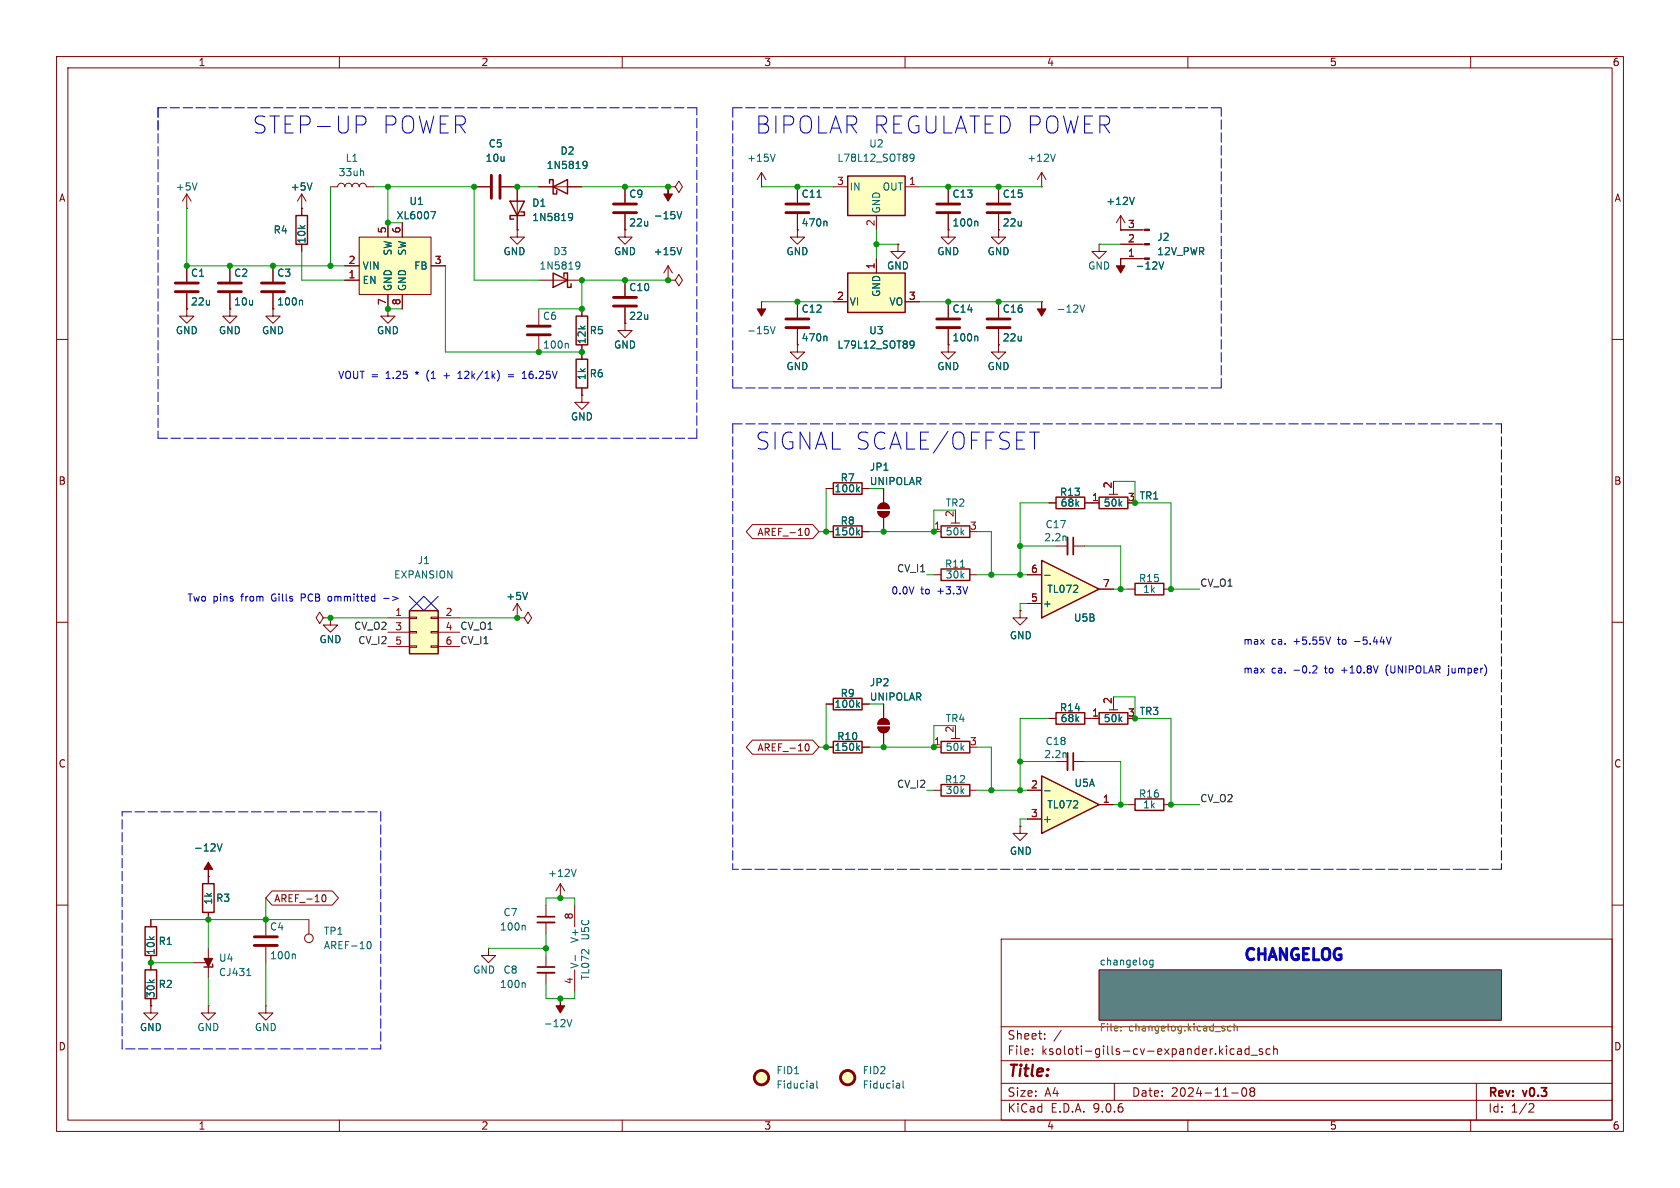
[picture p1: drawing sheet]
<svg xmlns="http://www.w3.org/2000/svg" width="297mm" height="210mm" viewBox="0 0 297 210" stroke-linecap="round" stroke-linejoin="round" font-family="sans-serif">
<g fill="none" stroke="#840000" stroke-width=".18">
<path d="M10 10h277v190h-277zM12 12h273v186h-273zM60 10v2M110 10v2M160 10v2M210 10v2M260 10v2M10 60h2M285 60h2M146 94h1.3M152.4 94h1.3M165.1 94h1.3"/>
<path d="M168.1 92.5h1.6M168.9 91.4v1.1M10 110h2M199.4 104.1h1.3M205.7 104.1h1.3M285 110h2M146 124.5h1.3M152.4 124.5h1.3M165.1 139.7h1.3M171.4 139.7h1.3M185.4 127h1.3M186.7 134.6h2"/>
<path d="M189.7 134.6h2.1M191.8 127h1.2M36.8 154.9h.1M36.8 154.9v1.3M99.1 158.8h.1M99.1 156.2l-.8 1.3M99.1 156.2l.7 1.3M99.1 156.2v2.6M10 160h2M26.7 177.8v1.3h1.2l-1.2 1.2-1.3-1.2h1.3M26.7 177.8h.1M26.7 162.6v1.2"/>
<path d="M26.7 168.9v2.6M26.7 176.5v1.3M34.3 170.2h2.5M36.8 177.8v1.3h1.3l-1.3 1.2-1.2-1.2h1.2M36.8 177.8h.1M36.8 167.6v5.1M36.8 161.3v1.3M47 177.8v1.3h1.3l-1.3 1.2-1.3-1.2h1.3M47 177.8h.1M47 162.6v2.8M47 167.4v2.8M96.5 160v2.1"/>
<path d="M96.5 163.1v2M96.5 168.9v2M96.5 172v2M101.6 160v3.8M101.6 171.5v3.8M177 166h108v32h-108zM194.3 171.5h71.1v8.8h-71.1zM285 160h2M60 198v2M110 198v2M160 198v2M177 194.5h108"/>
<path d="M177 191.5h108M177 187.5h108M177 181.5h108M182.5 186.3v.1M182.5 185.5v.1M184.7 183.6v.1M184.7 182.8v.1M187.6 182.1l-1.3 2M197 191.5v3M210 198v2M217.7 193.2h1.2M218.2 185.5l-.5-.1-.2 .3v.4l.1 .2h.6"/>
<path d="M218.8 185.5h.6l.1 .9M219.5 185.8h-.5a.29 .29 0 0 0-.3 .3 .29 .29 0 0 0 .3 .3l.5-.1M219.7 192.4l.2-.1a.81 .81 0 0 1 .6 .6 .81 .81 0 0 1-.3 .8l-.2 .1a.81 .81 0 0 1-.3-1.4zM220.8 185.5l-.4-.1-.3 .3v.4l.1 .2h.6M220.8 184.9v1.5M221.2 186.5h1.1M221.2 192.9l-.2-.2 .2-.4 .5 .1 .1 .2-.3 .3M221.2 192.9l-.2 .3v.5l.2 .1 .5-.1 .1-.2-.1-.4-.2-.2M221.2 192.9h.3M223.2 185.5l-.4-.1-.2 .2 .1 .2 .5 .2v.3h-.6M224.5 185.5l-.4-.1-.3 .3v.4l.2 .2h.5M225.2 185.5l.2-.1 .3 .1 .1 .9"/>
<path d="M225.2 184.9v1.5M260 198v2M261 191.5v6.5M270.5 195.1l.5 .1 .2 .3-1 1.1h1"/>
</g>
<path d="M194.3 171.5h71.1v8.8h-71.1z" fill="#5c8182" stroke="#5c8182" stroke-width=".18"/>
<g fill="none" stroke="#006464" stroke-width=".18">
<path d="M151.6 94.1l.3 .5M151.9 93.7l-.4 .5M151.6 124.6l.3 .4M151.9 124.2l-.4 .5M188.4 133.1l.1 .8M38.4 149.2l.4 1.2 .4-1.2M101.9 153.7l-.5 1.2M43.6 172.5h.7M52 168.6l.2 .2v.7M92.7 173.7l.2 .2v.7M92.7 163.6l.2 .1v.7M101.7 168.9v.9"/>
<path d="M203.8 169.7v1.1l-.2 .2-.3-.1M203.8 169.8l-.3-.1-.3 .3 .2 .5h.4"/>
</g>
<path d="M198.2 182.1v.1M198.2 181.5v.1M217.6 181.5l-.3-.1-.3 .2 .1 .6h.5M218.2 181.5l.2-.1 .3 .1v.7M218.2 181v1.2" fill="none" stroke="#725600" stroke-width=".18"/>
<path d="M147.3 93h5.1v2h-5.1zM166.4 93h5v2h-5zM200.7 103.1h5v2.1h-5zM147.3 123.4h5.1v2.1h-5.1zM166.4 138.7h5v2h-5zM186.7 126h5.1v2h-5.1zM35.8 156.2h2v5.1h-2zM25.7 171.5h2v5h-2zM25.7 163.8h2v5.1h-2zM37.6 170.4v.5h-1.5" fill="none" stroke="#840000" stroke-width=".25"/>
<path d="M45 165.6h4M45 167.1h4" fill="none" stroke="#840000" stroke-width=".51"/>
<path d="M189.7 133.1v3M95 170.9h3M95 162.1h3" fill="none" stroke="#840000" stroke-width=".3"/>
<path d="M188.7 133.1v3M95 172h3M95 163.1h3" fill="none" stroke="#840000" stroke-width=".33"/>
<g fill="#840000" stroke="#840000" stroke-width=".18">
<path d="M36.1 169.4h1.5l-.8 1.5z"/>
<path d="M36.8 152.4l.8 1.3h-.8v1.2v-1.2h-.7z"/>
</g>
<path d="M184.1 99.1l10.2 5-10.2 5.1z" fill="#ffffc2"/>
<path d="M90.2 35.6h2.5l-1.3 2.5zM92.1 37.5h.6v.6h-2.5v.6h.6M184.1 99.1l10.2 5-10.2 5.1zM166.4 100.6h5v2h-5z" fill="none" stroke="#840000" stroke-width=".25"/>
<g fill="none" stroke="#840000" stroke-width=".18">
<path d="M91.4 33v7.6M118.1 49.5h1.3l.6-1 .6 1-.6 1-.6-1M118.1 49.5h.1M165.1 101.6h1.3M171.4 101.6h1.3M181.6 106.7h2.5M181.6 101.6h2.5M194.3 104.1h2.5M54.6 162.6v2.5M86.4 167.6v1.3h1.2l-1.2 1.3-1.3-1.3h1.3M86.4 167.6h.1M99.1 176.5h.1"/>
<circle cx="54.6" cy="165.9" r=".76"/>
</g>
<path d="M100.6 37.8l.4-.1 .2 .1a.84 .84 0 0 1-.3 1.2h-.3M101.2 38.3l-.2 .2h-.4M169.8 100.3h.7M184.7 101.7h.9M64.9 166.7l.3-.3a.68 .68 0 0 1 .4 .7 .68 .68 0 0 1-.4 .6l-.3-.2M100.3 180.2l.4 1.3 .4-1.3" fill="none" stroke="#006464" stroke-width=".18"/>
<path d="M99.1 176.5v1.3h.7l-.7 1.3-.8-1.3h.8z" fill="#840000" stroke="#840000" stroke-width=".18"/>
<path d="M184.1 137.2l10.2 5-10.2 5.1z" fill="#ffffc2"/>
<path d="M97.2 32.4v-.6h.6v2.5h.6v-.6M97.8 33l2.5-1.2v2.5zM97.8 48.3l2.5 1.2-2.5 1.3zM99.7 48.9v-.6h.6v2.5h.7v-.6M101.9 55.9h2v5.1h-2zM101.9 63.5h2v5.1h-2zM186.7 87.9h5.1v2h-5.1zM166.4 131.1h5v2h-5zM184.1 137.2l10.2 5-10.2 5.1zM194.3 126h5.1v2h-5.1zM200.7 141.2h5v2.1h-5z" fill="none" stroke="#840000" stroke-width=".25"/>
<g fill="none" stroke="#840000" stroke-width=".18">
<path d="M83.8 33h2.8M88.6 33h2.8M95.2 33h7.7M110.5 33v2.8M110.5 37.8v2.8M118.1 33h1.3l.6-1 .6 1-.6 1-.6-1M118.1 33h.1M167.6 33v2.8M167.6 37.8v2.8M48.3 47v2.8M48.3 51.8v2.8M91.4 40.6v1.3h1.3l-1.3 1.3-1.2-1.3h1.2"/>
<path d="M91.4 40.6h.1M95.2 49.5h7.7M95.2 54.6v2.8M95.2 59.4v2.8M102.9 54.6v1.3M110.5 57.2v1.2h1.3l-1.3 1.3-1.3-1.3h1.3M110.5 57.2h.1M110.5 40.6v1.3h1.3l-1.3 1.3-1.3-1.3h1.3M110.5 40.6h.1M110.5 49.5v2.8M110.5 54.4v2.8M118.1 49.5h.1"/>
<path d="M118.1 47l-.8 1.3M118.1 47l.8 1.3M118.1 47v2.5M102.9 69.9v1.2h1.2l-1.2 1.3-1.3-1.3h1.3M102.9 69.9h.1M102.9 61v2.5M102.9 68.6v1.3M185.4 88.9h1.3M186.7 96.5h2M189.7 96.5h2.1M191.8 88.9h1.2M180.3 108v1.2h1.3l-1.3 1.3-1.2-1.3h1.2"/>
<path d="M180.3 108h.1M155.2 128.5h2a1.02 1.02 0 0 1-1 1 1.02 1.02 0 0 1-1-1zM155.5 127.3a1.02 1.02 0 0 1 1.1-.2 1.02 1.02 0 0 1 .6 .9h-2zM156.2 124.5v2.5M156.2 129.5v2.6M165.1 132.1h1.3M168.1 130.6h1.6M168.9 129.5v1.1M181.6 139.7h2.5M193 127h1.3M196.1 125.5h1.5M196.8 124.5v1"/>
<path d="M180.3 146.1v1.2h1.3l-1.3 1.3-1.2-1.3h1.2M180.3 146.1h.1M181.6 144.8h2.5M194.3 142.2h2.5M199.4 142.2h1.3M205.7 142.2h1.3"/>
</g>
<g fill="none" stroke="#006464" stroke-width=".18">
<path d="M103.2 28.6l.3-.1 .2 .1a.84 .84 0 0 1-.3 1.2h-.2M103.8 29.1l-.3 .2-.3-.1M119.7 37.4l.4 1.3 .4-1.3M172.7 39.1l.2 .2v.6M53.3 53.1l.2 .2v.6M101.9 46.4l.4-.1 .1 .1a.84 .84 0 0 1-.3 1.2h-.2M102.5 46.8l-.2 .3-.4-.1M120.5 43.8l-.4 1.2M100.3 60.7l.2 .2v.6M188.4 94.8l.1 .8M184.7 139.8h.9M143.7 191.6l.1 .7"/>
<path d="M143.8 192.3h-.1M143.8 191.8l-.1 .1M144.4 191.1v1.1l.2 .1M159 191.6v.7M159 192.3h-.1M159 191.8l-.1 .1M159.6 191.1v1.1l.2 .1"/>
</g>
<g fill="none" stroke="#840000" stroke-width=".51">
<path d="M86.9 31v4.1M88.4 31v4.1M108.5 36.1h4M108.5 37.6h4M165.6 36.1h4.1M165.6 37.6h4.1M46.2 50h4.1M46.2 51.6h4.1M93.2 57.7h4.1M93.2 59.2h4.1M108.5 52.6h4M108.5 54.1h4"/>
<circle cx="134.6" cy="190.5" r="1.27"/>
<circle cx="149.9" cy="190.5" r="1.27"/>
</g>
<g fill="#ffffc2" stroke="#ffffc2" stroke-width=".18">
<circle cx="134.6" cy="190.5" r="1.27"/>
<circle cx="149.9" cy="190.5" r="1.27"/>
</g>
<g fill="#840000" stroke="#840000" stroke-width=".18">
<path d="M118.1 33v1.3h.8l-.8 1.3-.8-1.3h.8z"/>
<path d="M155.2 128.5h2a1.02 1.02 0 0 1-1 1 1.02 1.02 0 0 1-1-1z"/>
<path d="M155.5 127.3a1.02 1.02 0 0 1 1.1-.2 1.02 1.02 0 0 1 .6 .9h-2z"/>
</g>
<path d="M189.7 95v3" fill="none" stroke="#840000" stroke-width=".3"/>
<path d="M188.7 95v3" fill="none" stroke="#840000" stroke-width=".33"/>
<path d="M63.5 41.9h12.7v10.2h-12.7z" fill="#ffffc2"/>
<g fill="none" stroke="#840000" stroke-width=".18">
<path d="M68.6 39.4v2.5M71.1 39.4v2.5M176.5 33v2.8M176.5 37.8v2.8M33 54.6v1.3h1.3l-1.3 1.3-1.3-1.3h1.3M33 54.6h.1M33 47v2.8M33 51.8v2.8M40.6 54.6v1.3h1.3l-1.3 1.3-1.2-1.3h1.2M40.6 54.6h.1M40.6 47v2.8M40.6 51.8v2.8"/>
<path d="M48.3 54.6v1.3h1.2l-1.2 1.3-1.3-1.3h1.3M48.3 54.6h.1M61 47h2.5M61 49.5h2.5M63.5 41.9h12.7v10.2h-12.7zM68.6 54.6v1.3h1.2l-1.2 1.3-1.3-1.3h1.3M68.6 54.6h.1M68.6 52.1v2.5M71.1 52.1v2.5M76.2 47h2.5M158.7 43.2v1.3h1.3l-1.3 1.2-1.2-1.2h1.2M158.7 43.2h.1"/>
<path d="M167.6 40.6v1.3h1.3l-1.3 1.3-1.2-1.3h1.2M167.6 40.6h.1M146 86.4h1.3M152.4 86.4h1.3M155.2 90.4h2a1.02 1.02 0 0 1-1 1 1.02 1.02 0 0 1-1-1zM155.5 89.2a1.02 1.02 0 0 1 1.1-.2 1.02 1.02 0 0 1 .6 .9h-2zM156.2 86.4v2.5M156.2 91.4v2.6"/>
</g>
<path d="M76.2 37.4h.8l-.5 1.3M151.6 86.5l.3 .4M151.9 86.1l-.4 .5" fill="none" stroke="#006464" stroke-width=".18"/>
<path d="M174.5 36.1h4.1M174.5 37.6h4.1M31 50h4.1M31 51.6h4.1M38.6 50h4.1M38.6 51.6h4.1" fill="none" stroke="#840000" stroke-width=".51"/>
<g fill="#840000" stroke="#840000" stroke-width=".18">
<path d="M155.2 90.4h2a1.02 1.02 0 0 1-1 1 1.02 1.02 0 0 1-1-1z"/>
<path d="M155.5 89.2a1.02 1.02 0 0 1 1.1-.2 1.02 1.02 0 0 1 .6 .9h-2z"/>
</g>
<path d="M147.3 85.3h5.1v2.1h-5.1z" fill="none" stroke="#840000" stroke-width=".25"/>
<path d="M149.9 31.1h10.1v7h-10.1z" fill="#ffffc2"/>
<path d="M52.3 38.1h2.1v5.1h-2.1zM149.9 31.1h10.1v7h-10.1zM147.3 131.1h5.1v2h-5.1z" fill="none" stroke="#840000" stroke-width=".25"/>
<g fill="none" stroke="#840000" stroke-width=".18">
<path d="M33 36.8h.1M33 34.3l-.7 1.3M33 34.3l.8 1.3M33 34.3v2.5M53.3 36.8h.1M53.3 34.3v3.8M53.3 34.3l-.7 1.3M53.3 34.3l.8 1.3M58.4 33h1.3a.64 .64 0 0 1 .6-.6 .64 .64 0 0 1 .7 .6 .64 .64 0 0 1 .6-.6 .64 .64 0 0 1 .6 .6 .64 .64 0 0 1 .7-.6 .64 .64 0 0 1 .6 .6 .64 .64 0 0 1 .6-.6 .64 .64 0 0 1 .7 .6h1.2M134.6 33h.1M134.6 30.5l-.7 1.3M134.6 30.5l.8 1.3"/>
<path d="M134.6 30.5v2.5M147.3 33h2.6M154.9 38.1v2.5M160 33h2.6M184.1 33h.1M184.1 30.5l-.7 1.3M184.1 30.5l.8 1.3M184.1 30.5v2.5M198.1 38.1l-.7 1.3M198.1 38.1l.8 1.3M198.1 38.1v2.5M53.3 43.2v1.3"/>
<path d="M134.6 53.3h.1M141 53.3v2.8M141 58.2v2.8M167.6 53.3v2.8M167.6 58.2v2.8M176.5 53.3v2.8M176.5 58.2v2.8M184.1 53.3h.1M194.3 43.2v1.3h1.3l-1.3 1.2-1.3-1.2h1.3M194.3 43.2h.1M198.1 40.6h.1M198.1 45.7h.1"/>
<path d="M198.1 45.7h4.2M198.1 43.2h4.2M198.1 40.6h4.2M141 61v1.2h1.2l-1.2 1.3-1.3-1.3h1.3M141 61h.1M167.6 61v1.2h1.3l-1.3 1.3-1.2-1.3h1.2M167.6 61h.1M176.5 61v1.2h1.3l-1.3 1.3-1.2-1.3h1.2M176.5 61h.1M91.4 109.2h1.3l.6-1 .7 1-.7 1-.6-1M91.4 109.2h.1M91.4 106.7l.8 1.3"/>
<path d="M91.4 106.7l-.7 1.3M91.4 106.7v2.5M146 132.1h1.3M152.4 132.1h1.3"/>
</g>
<g fill="none" stroke="#006464" stroke-width=".18">
<path d="M34.8 32.3l-.4 1.3M55.2 32.3l-.5 1.3M64.1 30.2l.2 .2v.7M137 27.2l-.4 1.3M160.9 27.4l.2-.2 .4 .2a.84 .84 0 0 1-.3 1.1h-.2M161.6 27.8l-.2 .2-.5-.1M186.6 27.2l-.5 1.3M200.5 34.9l-.4 1.2M136.2 57.7l.4 1.3 .4-1.3M146 59.4l.2 .2v.7M172.7 59.4l.2 .2v.7M190.9 53.9l.4 1.3 .5-1.3"/>
<path d="M204.9 46.3l.4 1.3 .4-1.3M93.3 104.7l-.5 1.3M151.6 132.2l.3 .5M151.9 131.8l-.4 .5"/>
</g>
<g fill="#840000" stroke="#840000" stroke-width=".18">
<path d="M202.3 45.6h.9v.2h-.9z"/>
<path d="M202.3 43.1h.9v.2h-.9z"/>
<path d="M202.3 40.5h.9v.3h-.9z"/>
<path d="M184.1 53.3v1.3h.8l-.8 1.3-.7-1.3h.7z"/>
<path d="M198.1 45.7v1.3h.8l-.8 1.3-.7-1.3h.7z"/>
<path d="M134.6 53.3v1.3h.8l-.8 1.3-.7-1.3h.7z"/>
</g>
<path d="M138.9 56.4h4.1M138.9 57.9h4.1M165.6 56.4h4.1M165.6 57.9h4.1M174.5 56.4h4.1M174.5 57.9h4.1" fill="none" stroke="#840000" stroke-width=".51"/>
<path d="M149.9 48.3h10.1v6.9h-10.1z" fill="#ffffc2"/>
<path d="M149.9 48.3h10.1v6.9h-10.1zM194.3 87.9h5.1v2h-5.1z" fill="none" stroke="#840000" stroke-width=".25"/>
<g fill="none" stroke="#840000" stroke-width=".18">
<path d="M141 33v2.8M141 37.8v2.8M141 40.6v1.3h1.2l-1.2 1.3-1.3-1.3h1.3M141 40.6h.1M147.3 53.3h2.6M154.9 45.7v2.6M160 53.3h2.6M176.5 40.6v1.3h1.3l-1.3 1.3-1.2-1.3h1.2M176.5 40.6h.1M193 88.9h1.3M196.1 87.4h1.5M196.8 86.4v1"/>
<path d="M58.4 109.2v1.3h-1.3l1.3 1.3 1.3-1.3h-1.3M58.4 109.2h.1"/>
</g>
<path d="M144.4 34.9h.8M146 39.1l.2 .2v.6M160.9 60.4l.2-.1 .4 .1a.84 .84 0 0 1-.3 1.1h-.2M161.6 60.8l-.2 .3-.5-.2" fill="none" stroke="#006464" stroke-width=".18"/>
<path d="M138.9 36.1h4.1M138.9 37.6h4.1" fill="none" stroke="#840000" stroke-width=".51"/>
<path d="M72.4 108h5.1v7.6h-5.1z" fill="#ffffc2"/>
<path d="M72.4 108h5.1v7.6h-5.1z" fill="none" stroke="#840000" stroke-width=".25"/>
<g fill="none" stroke="#840000" stroke-width=".18">
<path d="M53.3 36.8h.1M53.3 36.8v1.3M68.6 39.4v2.5M71.1 39.4v2.5M83.8 33h2.8M88.6 33h2.8v2.6M91.4 38.1v2.5M95.2 33h2.6M100.3 33h2.6M110.5 33v2.8M110.5 37.8v2.8M118.1 33h.1"/>
<path d="M141 33v2.8M141 37.8v2.8M167.6 33v2.8M167.6 37.8v2.8M176.5 33v2.8M176.5 37.8v2.8M33 54.6h.1M33 47v2.8M33 51.8v2.8M40.6 54.6h.1M40.6 47v2.8M40.6 51.8v2.8"/>
<path d="M48.3 54.6h.1M48.3 47v2.8M48.3 51.8v2.8M53.3 43.2v1.3M61 47h2.5M61 49.5h2.5M68.6 54.6h.1M68.6 52.1v2.5M71.1 52.1v2.5M76.2 47h2.5M91.4 40.6h.1M102.9 54.6v1.3"/>
<path d="M110.5 57.2h.1M110.5 40.6h.1M110.5 49.5v2.8M110.5 54.4v2.8M118.1 49.5h.1M141 40.6h.1M141 53.3v2.8M141 58.2v2.8M147.3 53.3h2.6M154.9 45.7v2.6M158.7 43.2h.1M160 53.3h2.6"/>
<path d="M167.6 40.6h.1M167.6 53.3v2.8M167.6 58.2v2.8M176.5 40.6h.1M176.5 53.3v2.8M176.5 58.2v2.8M198.1 40.6h.1M198.1 45.7h.1M198.1 45.7h3.8M198.1 43.2h3.8M198.1 40.6h3.8M102.9 69.9h.1"/>
<path d="M102.9 61v2.5M102.9 68.6v1.3M141 61h.1M167.6 61h.1M176.5 61h.1M133 92.7h10.7l1.1 1.3-1.1 1.2h-10.7l-1.1-1.2zM142.4 93.6l.2-.2a.66 .66 0 0 1 .5 .6 .66 .66 0 0 1-.5 .6l-.2-.2M146 94h1.3M146 86.4h1.3M152.4 94h1.3M152.4 86.4h1.3M156.2 86.4v2.5"/>
<path d="M156.2 91.4v2.6M185.4 88.9h1.3M191.8 88.9h2.5M57.1 109.2l-.6-1-.6 1 .6 1 .6-1h1.3M58.4 109.2h.1M68.6 109.2h3.8M68.6 111.8h3.8M68.6 114.3h3.8M72.4 109.1h1.3v.2h-1.3zM72.4 111.6h1.3v.3h-1.3zM72.4 114.2h1.3v.2h-1.3zM76.2 109.1h1.3v.2h-1.3z"/>
<path d="M76.2 111.6h1.3v.3h-1.3zM76.2 114.2h1.3v.2h-1.3zM77.5 109.2h3.8M77.5 111.8h3.8M77.5 114.3h3.8M91.4 109.2h.1M180.3 108h.1M181.6 106.7h2.5M181.6 101.6h2.5M194.3 104.1h2.5M133 130.8h10.7l1.1 1.3-1.1 1.2h-10.7l-1.1-1.2zM142.4 131.7l.2-.2a.66 .66 0 0 1 .5 .6 .66 .66 0 0 1-.5 .6l-.2-.2"/>
<path d="M146 132.1h1.3M146 124.5h1.3M152.4 132.1h1.3M152.4 124.5h1.3M156.2 124.5v2.5M156.2 129.5v2.6M181.6 139.7h2.5M185.4 127h1.3M191.8 127h2.5M36.8 154.9h.1M36.8 154.9v1.3M48.1 157.5h10.7l1 1.3-1 1.2h-10.7l-1.1-1.2z"/>
<path d="M57 158.4l.2-.2a.66 .66 0 0 1 .4 .6 .66 .66 0 0 1-.4 .6l-.2-.2M180.3 146.1h.1M181.6 144.8h2.5M194.3 142.2h2.5M26.7 177.8h.1M26.7 162.6v1.2M26.7 168.9v2.6M26.7 176.5v1.3M36.8 161.3v1.3"/>
</g>
<g fill="none" stroke="#0000c2" stroke-width=".18" stroke-dasharray="1.7 .6">
<path d="M27.9 19.1v3.8M27.9 19.1v58.4M123.2 19.1h-95.3M129.5 19.1v49.5M129.5 19.1h86.4M27.9 77.5h95.3M123.2 77.5v-58.4M129.5 74.9h135.9M129.5 68.6h86.4M129.5 74.9v78.8M215.9 68.6v-49.5M265.4 74.9v78.8"/>
<path d="M21.6 143.5h45.7M67.3 143.5v41.9M265.4 153.7h-135.9M21.6 185.4v-41.9M67.3 185.4h-45.7"/>
</g>
<g fill="none" stroke="#0000c2" stroke-width=".18">
<path d="M63 20.5h1.1a.81 .81 0 0 1 .6 .8 .81 .81 0 0 1-.6 .8h-1.1M78.5 66.4h.9M81 66.9h.7M81 66l.3-.4v1.3M88.1 65.7l.2 .6-.2 .8M89.8 66.2h1M89.8 66.6h1M92.3 66.9h.8M92.4 65.9l.3-.3v1.3M182 76.4h1.7M58.1 105.5l-.1 .2 .1 .5M67.8 105.8h1"/>
<path d="M72.4 108l2.5-2.6 2.6 2.6M72.4 105.4l2.5 2.6 2.6-2.6M171.1 103.7l-.5 1.3M232.3 117.7l.4 .1 .1 .3-.8 .9h.8M235.2 112.6l-.4 1.3M245.1 117.9l-.1 .5 .1 .7M245.9 112.6l-.4 1.3M256.1 117.7v.1M256.1 118.1v1.1l-.2 .2"/>
</g>
<g fill="none" stroke="#009600" stroke-width=".18">
<path d="M33 36.8v10.2h28M58.4 33v14M66 33h17.8v16.5h11.4M68.6 33v6.4h2.5M91.4 33h3.8M102.9 33h15.2M134.6 33h12.7M162.6 33h21.5M53.3 44.5v5h7.7M68.6 54.6h2.5M78.7 47v15.2h24.2M118.1 49.5h-15.2v5.1h-7.7"/>
<path d="M134.6 53.3h12.7M154.9 43.2h3.8M154.9 40.6v5.1M162.6 53.3h21.5M194.3 43.2h3.8M146 86.4v7.6h-1.2M168.9 90.2h-3.8v3.8h-11.4M172.7 94h2.6v7.6M180.3 96.5h6.4M185.4 88.9h-5.1v12.7M191.8 96.5h6.3v7.6M196.8 85.1h3.9v3.8h6.3v15.2h5.1"/>
<path d="M58.4 109.2h10.2M81.3 109.2h10.1M163.8 101.6h1.3M172.7 101.6h8.9M181.6 106.7h-1.3v1.3M196.8 104.1h2.6M146 124.5v7.6h-1.2M163.8 139.7h1.3M168.9 128.3h-3.8v3.8h-11.4M172.7 139.7h8.9M172.7 132.1h2.6v7.6M180.3 134.6h6.4"/>
<path d="M185.4 127h-5.1v12.7M191.8 134.6h6.3v7.6M196.8 123.2h3.9v3.8h6.3v15.2h5.1M47 158.8v3.8M181.6 144.8h-1.3v1.3M196.8 142.2h2.6M26.7 162.6h27.9M26.7 170.2h7.6M36.8 162.6v5M36.8 172.7v5.1M47 170.2v7.6M86.4 167.6h10.1"/>
<path d="M96.5 160v-1.2h5.1v1.2M96.5 165.1v3.8M96.5 174v2.5h5.1v-1.2"/>
</g>
<g fill="none" stroke="#006464" stroke-width=".18">
<path d="M55.2 32.3l-.5 1.3M76.2 37.4h.8l-.5 1.3M100.6 37.8l.4-.1 .2 .1a.84 .84 0 0 1-.3 1.2h-.3M101.2 38.3l-.2 .2h-.4M103.2 28.6l.3-.1 .2 .1a.84 .84 0 0 1-.3 1.2h-.2M103.8 29.1l-.3 .2-.3-.1M119.7 37.4l.4 1.3 .4-1.3M144.4 34.9h.8M146 39.1l.2 .2v.6M172.7 39.1l.2 .2v.6M200.5 34.9l-.4 1.2M53.3 53.1l.2 .2v.6"/>
<path d="M120.5 43.8l-.4 1.2M146 59.4l.2 .2v.7M172.7 59.4l.2 .2v.7M204.9 46.3l.4 1.3 .4-1.3M160.9 60.4l.2-.1 .4 .1a.84 .84 0 0 1-.3 1.1h-.2M161.6 60.8l-.2 .3-.5-.2M151.6 94.1l.3 .5M151.6 86.5l.3 .4M151.9 93.7l-.4 .5M151.9 86.1l-.4 .5M93.3 104.7l-.5 1.3M184.7 101.7h.9"/>
<path d="M151.6 132.2l.3 .5M151.6 124.6l.3 .4M151.9 131.8l-.4 .5M151.9 124.2l-.4 .5M184.7 139.8h.9M38.4 149.2l.4 1.2 .4-1.2"/>
</g>
<g fill="#009600" stroke="#009600" stroke-width=".18">
<circle cx="68.6" cy="39.4" r=".46"/>
<circle cx="83.8" cy="33" r=".46"/>
<circle cx="68.6" cy="33" r=".46"/>
<circle cx="40.6" cy="47" r=".46"/>
<circle cx="48.3" cy="47" r=".46"/>
<circle cx="33" cy="47" r=".46"/>
<circle cx="58.4" cy="47" r=".46"/>
<circle cx="102.9" cy="62.2" r=".46"/>
<circle cx="102.9" cy="49.5" r=".46"/>
<circle cx="102.9" cy="54.6" r=".46"/>
<circle cx="58.4" cy="109.2" r=".46"/>
<circle cx="99.1" cy="158.8" r=".46"/>
<circle cx="91.4" cy="109.2" r=".46"/>
<circle cx="96.5" cy="167.6" r=".46"/>
<circle cx="99.1" cy="176.5" r=".46"/>
<circle cx="26.7" cy="170.2" r=".46"/>
<circle cx="36.8" cy="162.6" r=".46"/>
<circle cx="47" cy="162.6" r=".46"/>
<circle cx="68.6" cy="54.6" r=".46"/>
<circle cx="95.2" cy="62.2" r=".46"/>
<circle cx="91.4" cy="33" r=".46"/>
<circle cx="165.1" cy="132.1" r=".46"/>
<circle cx="156.2" cy="132.1" r=".46"/>
<circle cx="180.3" cy="139.7" r=".46"/>
<circle cx="198.1" cy="142.2" r=".46"/>
<circle cx="146" cy="132.1" r=".46"/>
<circle cx="141" cy="53.3" r=".46"/>
<circle cx="118.1" cy="33" r=".46"/>
<circle cx="110.5" cy="49.5" r=".46"/>
<circle cx="110.5" cy="33" r=".46"/>
<circle cx="118.1" cy="49.5" r=".46"/>
<circle cx="141" cy="33" r=".46"/>
<circle cx="176.5" cy="33" r=".46"/>
<circle cx="154.9" cy="43.2" r=".46"/>
<circle cx="176.5" cy="53.3" r=".46"/>
<circle cx="167.6" cy="53.3" r=".46"/>
<circle cx="207" cy="104.1" r=".46"/>
<circle cx="198.1" cy="104.1" r=".46"/>
<circle cx="200.7" cy="88.9" r=".46"/>
<circle cx="175.3" cy="139.7" r=".46"/>
<circle cx="207" cy="142.2" r=".46"/>
<circle cx="200.7" cy="127" r=".46"/>
<circle cx="180.3" cy="96.5" r=".46"/>
<circle cx="180.3" cy="101.6" r=".46"/>
<circle cx="180.3" cy="134.6" r=".46"/>
<circle cx="175.3" cy="101.6" r=".46"/>
<circle cx="167.6" cy="33" r=".46"/>
<circle cx="165.1" cy="94" r=".46"/>
<circle cx="156.2" cy="94" r=".46"/>
<circle cx="146" cy="94" r=".46"/>
</g>
<g font-size="4.2" fill="#0000c2">
<text x="44.4" y="23.9">STEP-UP</text>
<text x="67.3" y="23.9">POWER</text>
<text x="133.3" y="23.9">BIPOLAR REGULATED POWER</text>
<text x="133.3" y="79.8">SIGNAL SCALE/OFFSET</text>
</g>
<text font-size="2.8" fill="#0000c2" x="219.7" y="169.9">CHANGELOG</text>
<text font-size="2.8" fill="#840000" x="178" y="190.9">Title:</text>
<g font-size="2.1" fill="#840000">
<text x="178" y="184">Sheet:</text>
<text x="178" y="186.7">File:</text>
<text x="184.1" y="186.7">ksoloti-gills-cv-expander.kicad_sch</text>
<text x="178" y="196.9">KiCad</text>
<text x="178" y="194.1">Size:</text>
<text x="184.7" y="194.1">A4</text>
<text x="185.7" y="196.9">E.D.A.</text>
<text x="193.3" y="196.9">9.0.6</text>
<text x="200" y="194.1">Date:</text>
<text x="207" y="194.1">2024-11-08</text>
<text x="263" y="194.3">Rev:</text>
<text x="263" y="196.9">Id:</text>
<text x="267.1" y="196.9">1/2</text>
<text x="269.4" y="194.3">v0.3</text>
</g>
<g font-size="1.8" fill="#840000">
<text x="35" y="11.9">1</text>
<text x="85" y="11.9">2</text>
<text x="135" y="11.9">3</text>
<text x="185" y="11.9">4</text>
<text x="235" y="11.9">5</text>
<text x="285" y="11.9">6</text>
<text x="10.3" y="35.9">A</text>
<text x="285.3" y="35.9">A</text>
<text x="10.3" y="85.9">B</text>
<text x="285.3" y="85.9">B</text>
<text x="10.3" y="135.9">C</text>
<text x="285.3" y="135.9">C</text>
<text x="10.3" y="185.9">D</text>
<text x="285.3" y="185.9">D</text>
<text x="35" y="199.9">1</text>
<text x="85" y="199.9">2</text>
<text x="135" y="199.9">3</text>
<text x="185" y="199.9">4</text>
<text x="235" y="199.9">5</text>
<text x="285" y="199.9">6</text>
</g>
<g font-size="1.8" fill="#006464">
<text x="61" y="28.8">L1</text>
<text x="85.7" y="28.8">10u</text>
<text x="86.3" y="26.3">C5</text>
<text x="99" y="27.5">D2</text>
<text x="132" y="28.8">+15V</text>
<text x="147.9" y="28.8">L78L12_SOT89</text>
<text x="153.6" y="26.3">U2</text>
<text x="181.5" y="28.8">+12V</text>
<text x="31" y="33.9">+5V</text>
<text x="51.3" y="33.9">+5V</text>
<text x="59.8" y="31.3">33uh</text>
<text x="96.5" y="30.1">1N5819</text>
<text x="111.1" y="35.2">C9</text>
<text x="141.6" y="35.2">C11</text>
<text x="150.1" y="33.9">IN</text>
<text x="155.9" y="33.9">OUT</text>
<text x="168.3" y="35.2">C13</text>
<text x="177.2" y="35.2">C15</text>
<text x="48.3" y="41.5">R4</text>
<text x="70" y="39">XL6007</text>
<text x="72.3" y="36.4">U1</text>
<text x="94" y="36.7">D1</text>
<text x="94" y="39.3">1N5819</text>
<text x="111.1" y="40.2">22u</text>
<text x="115.5" y="39">-15V</text>
<text x="141.6" y="40.2">470n</text>
<text x="155.8" y="37.8" transform="rotate(-90 155.8 37.8)">GND</text>
<text x="168.3" y="40.2">100n</text>
<text x="177.2" y="40.2">22u</text>
<text x="195.5" y="36.4">+12V</text>
<text x="54.2" y="43.2" transform="rotate(-90 54.2 43.2)">10k</text>
<text x="64" y="47.9">VIN</text>
<text x="69.4" y="45.3" transform="rotate(-90 69.4 45.3)">SW</text>
<text x="72" y="45.3" transform="rotate(-90 72 45.3)">SW</text>
<text x="73.1" y="47.9">FB</text>
<text x="88.9" y="45.3">GND</text>
<text x="95.3" y="47.9">1N5819</text>
<text x="97.7" y="45.3">D3</text>
<text x="108.5" y="45.3">GND</text>
<text x="115.5" y="45.3">+15V</text>
<text x="138.9" y="45.3">GND</text>
<text x="156.7" y="47.9">GND</text>
<text x="165.6" y="45.3">GND</text>
<text x="174.5" y="45.3">GND</text>
<text x="192.3" y="47.9">GND</text>
<text x="200.7" y="47.9">-12V</text>
<text x="204.5" y="42.8">J2</text>
<text x="204.5" y="45.3">12V_PWR</text>
<text x="33.7" y="49.1">C1</text>
<text x="41.3" y="49.1">C2</text>
<text x="48.9" y="49.1">C3</text>
<text x="64" y="50.4">EN</text>
<text x="69.4" y="51.6" transform="rotate(-90 69.4 51.6)">GND</text>
<text x="72" y="51.6" transform="rotate(-90 72 51.6)">GND</text>
<text x="111.1" y="51.7">C10</text>
<text x="155.8" y="52.6" transform="rotate(-90 155.8 52.6)">GND</text>
<text x="31" y="59.3">GND</text>
<text x="33.7" y="54.2">22u</text>
<text x="38.6" y="59.3">GND</text>
<text x="41.3" y="54.2">10u</text>
<text x="46.2" y="59.3">GND</text>
<text x="48.9" y="54.2">100n</text>
<text x="66.5" y="59.3">GND</text>
<text x="95.9" y="56.7">C6</text>
<text x="104.1" y="59.3">R5</text>
<text x="111.1" y="56.7">22u</text>
<text x="132" y="59.3">-15V</text>
<text x="141.6" y="55.5">C12</text>
<text x="150.1" y="54.2">VI</text>
<text x="153.6" y="59.3">U3</text>
<text x="157.1" y="54.2">VO</text>
<text x="168.3" y="55.5">C14</text>
<text x="177.2" y="55.5">C16</text>
<text x="186.7" y="55.5">-12V</text>
<text x="95.9" y="61.8">100n</text>
<text x="103.7" y="61" transform="rotate(-90 103.7 61)">12k</text>
<text x="108.5" y="61.8">GND</text>
<text x="138.9" y="65.6">GND</text>
<text x="141.6" y="60.6">470n</text>
<text x="147.9" y="61.8">L79L12_SOT89</text>
<text x="165.6" y="65.6">GND</text>
<text x="168.3" y="60.6">100n</text>
<text x="174.5" y="65.6">GND</text>
<text x="177.2" y="60.6">22u</text>
<text x="103.7" y="67.3" transform="rotate(-90 103.7 67.3)">1k</text>
<text x="104.1" y="66.9">R6</text>
<text x="100.8" y="74.5">GND</text>
<text x="153.7" y="83.4">JP1</text>
<text x="147.4" y="87.2">100k</text>
<text x="148.5" y="85.3">R7</text>
<text x="153.7" y="86">UNIPOLAR</text>
<text x="167.1" y="89.8">TR2</text>
<text x="187.3" y="87.9">R13</text>
<text x="187.4" y="89.8">68k</text>
<text x="195" y="89.8">50k</text>
<text x="201.4" y="88.5">TR1</text>
<text x="147.4" y="94.8">150k</text>
<text x="148.5" y="92.9">R8</text>
<text x="167.1" y="94.8">50k</text>
<text x="184.5" y="95.9">2.2n</text>
<text x="184.7" y="93.6">C17</text>
<text x="73.7" y="99.9">J1</text>
<text x="167" y="100.6">R11</text>
<text x="69.6" y="102.5">EXPANSION</text>
<text x="89.4" y="106.3">+5V</text>
<text x="167.1" y="102.5">30k</text>
<text x="184.3" y="107.5">+</text>
<text x="185" y="105">TL072</text>
<text x="201.3" y="103.1">R15</text>
<text x="202" y="105">1k</text>
<text x="56.4" y="113.9">GND</text>
<text x="178.4" y="113.2">GND</text>
<text x="189.8" y="110.1">U5B</text>
<text x="147.4" y="125.3">100k</text>
<text x="148.5" y="123.4">R9</text>
<text x="153.7" y="121.5">JP2</text>
<text x="153.7" y="124.1">UNIPOLAR</text>
<text x="187.3" y="126">R14</text>
<text x="147.9" y="131">R10</text>
<text x="167.1" y="127.9">TR4</text>
<text x="184.7" y="131.9">C18</text>
<text x="187.4" y="127.9">68k</text>
<text x="195" y="127.9">50k</text>
<text x="201.4" y="126.6">TR3</text>
<text x="147.4" y="132.9">150k</text>
<text x="167.1" y="132.9">50k</text>
<text x="184.5" y="134.2">2.2n</text>
<text x="167" y="138.7">R12</text>
<text x="167.1" y="140.6">30k</text>
<text x="185" y="143.1">TL072</text>
<text x="189.9" y="139.3">U5A</text>
<text x="201.3" y="141.2">R16</text>
<text x="202" y="143.1">1k</text>
<text x="184.3" y="145.6">+</text>
<text x="34.2" y="150.7">-12V</text>
<text x="96.8" y="155.2">+12V</text>
<text x="178.4" y="151.3">GND</text>
<text x="37.7" y="160" transform="rotate(-90 37.7 160)">1k</text>
<text x="38.1" y="159.6">R3</text>
<text x="27.9" y="167.2">R1</text>
<text x="47.6" y="164.7">C4</text>
<text x="57.2" y="165.5">TP1</text>
<text x="57.2" y="168">AREF-10</text>
<text x="88.3" y="164.7">100n</text>
<text x="88.9" y="162.2">C7</text>
<text x="102.5" y="166.8" transform="rotate(-90 102.5 166.8)">V+</text>
<text x="104.4" y="166.4" transform="rotate(-90 104.4 166.4)">U5C</text>
<text x="27.5" y="168.9" transform="rotate(-90 27.5 168.9)">10k</text>
<text x="38.6" y="172.7">CJ431</text>
<text x="38.6" y="170.2">U4</text>
<text x="47.6" y="169.8">100n</text>
<text x="83.5" y="172.3">GND</text>
<text x="88.9" y="172.3">C8</text>
<text x="102.5" y="171.3" transform="rotate(-90 102.5 171.3)">V-</text>
<text x="104.4" y="173.3" transform="rotate(-90 104.4 173.3)">TL072</text>
<text x="194.3" y="170.7">changelog</text>
<text x="27.5" y="176.5" transform="rotate(-90 27.5 176.5)">30k</text>
<text x="27.9" y="174.9">R2</text>
<text x="88.3" y="174.9">100n</text>
<text x="24.6" y="182.5">GND</text>
<text x="34.8" y="182.5">GND</text>
<text x="45" y="182.5">GND</text>
<text x="96" y="181.8">-12V</text>
<text x="137.2" y="190.1">FID1</text>
<text x="152.4" y="190.1">FID2</text>
<text x="137.2" y="192.6">Fiducial</text>
<text x="152.4" y="192.6">Fiducial</text>
</g>
<g font-size="1.8" fill="#a90000">
<text x="147.9" y="32.8">3</text>
<text x="160.6" y="32.8">1</text>
<text x="68.3" y="41.3" transform="rotate(-90 68.3 41.3)">5</text>
<text x="70.9" y="41.3" transform="rotate(-90 70.9 41.3)">6</text>
<text x="154.7" y="40.1" transform="rotate(-90 154.7 40.1)">2</text>
<text x="199.3" y="40.4">3</text>
<text x="61.5" y="46.7">2</text>
<text x="76.8" y="46.7">3</text>
<text x="154.7" y="47.7" transform="rotate(-90 154.7 47.7)">1</text>
<text x="199.3" y="45.5">1</text>
<text x="199.3" y="42.9">2</text>
<text x="61.5" y="49.3">1</text>
<text x="147.9" y="53.1">2</text>
<text x="160.6" y="53.1">3</text>
<text x="68.3" y="54" transform="rotate(-90 68.3 54)">7</text>
<text x="70.9" y="54" transform="rotate(-90 70.9 54)">8</text>
<text x="193" y="88.6">1</text>
<text x="196.6" y="86.4" transform="rotate(-90 196.6 86.4)">2</text>
<text x="199.3" y="88.6">3</text>
<text x="165" y="93.7">1</text>
<text x="168.7" y="91.5" transform="rotate(-90 168.7 91.5)">2</text>
<text x="171.4" y="93.7">3</text>
<text x="182.2" y="101.3">6</text>
<text x="182.2" y="106.4">5</text>
<text x="194.9" y="103.9">7</text>
<text x="69.8" y="109">1</text>
<text x="69.8" y="111.5">3</text>
<text x="78.7" y="109">2</text>
<text x="78.7" y="111.5">4</text>
<text x="69.8" y="114">5</text>
<text x="78.7" y="114">6</text>
<text x="196.6" y="124.5" transform="rotate(-90 196.6 124.5)">2</text>
<text x="165" y="131.8">1</text>
<text x="168.7" y="129.6" transform="rotate(-90 168.7 129.6)">2</text>
<text x="171.4" y="131.8">3</text>
<text x="193" y="126.7">1</text>
<text x="199.3" y="126.7">3</text>
<text x="182.2" y="139.4">2</text>
<text x="194.9" y="142">1</text>
<text x="182.2" y="144.5">3</text>
<text x="101.3" y="162.6" transform="rotate(-90 101.3 162.6)">8</text>
<text x="101.3" y="174.1" transform="rotate(-90 101.3 174.1)">4</text>
</g>
<g font-size="1.8" fill="#0000c2">
<text x="59.7" y="67.1">VOUT =</text>
<text x="68.3" y="67.1">1.25</text>
<text x="73.7" y="67.1">*</text>
<text x="75.9" y="67.1">(1</text>
<text x="79.1" y="67.1">+</text>
<text x="81.8" y="67.1">12k/1k)</text>
<text x="90.9" y="67.1">=</text>
<text x="93.6" y="67.1">16.25V</text>
<text x="33" y="106.4">Two</text>
<text x="37.6" y="106.4">pins</text>
<text x="42.7" y="106.4">from</text>
<text x="48.3" y="106.4">Gills</text>
<text x="53.7" y="106.4">PCB</text>
<text x="58.6" y="106.4">ommitted</text>
<text x="68.6" y="106.4">-&gt;</text>
<text x="157.5" y="105.2">0.0V</text>
<text x="162.8" y="105.2">to</text>
<text x="165.8" y="105.2">+3.3V</text>
<text x="219.7" y="119.1">max</text>
<text x="219.7" y="114.1">max</text>
<text x="224.8" y="119.1">ca.</text>
<text x="224.8" y="114.1">ca.</text>
<text x="228.8" y="119.1">-0.2</text>
<text x="228.8" y="114.1">+5.55V</text>
<text x="234.5" y="119.1">to</text>
<text x="236.8" y="114.1">to</text>
<text x="237.6" y="119.1">+10.8V</text>
<text x="239.9" y="114.1">-5.44V</text>
<text x="245.6" y="119.1">(UNIPOLAR</text>
<text x="256.9" y="119.1">jumper)</text>
</g>
<g font-size="1.8" fill="#0f0f0f">
<text x="158.5" y="101.3">CV_I1</text>
<text x="212.1" y="103.8">CV_O1</text>
<text x="62.5" y="111.4">CV_O2</text>
<text x="63.2" y="114">CV_I2</text>
<text x="81.3" y="111.4">CV_O1</text>
<text x="81.3" y="114">CV_I1</text>
<text x="158.5" y="139.4">CV_I2</text>
<text x="212.1" y="141.9">CV_O2</text>
</g>
<g font-size="1.8" fill="#725600">
<text x="194.3" y="182.7">File:</text>
<text x="199.5" y="182.7">changelog.kicad_sch</text>
</g>
<g font-size="1.7" fill="#840000">
<text x="133.8" y="94.9">AREF_-10</text>
<text x="133.8" y="133">AREF_-10</text>
<text x="48.4" y="159.7">AREF_-10</text>
</g>
</svg>
